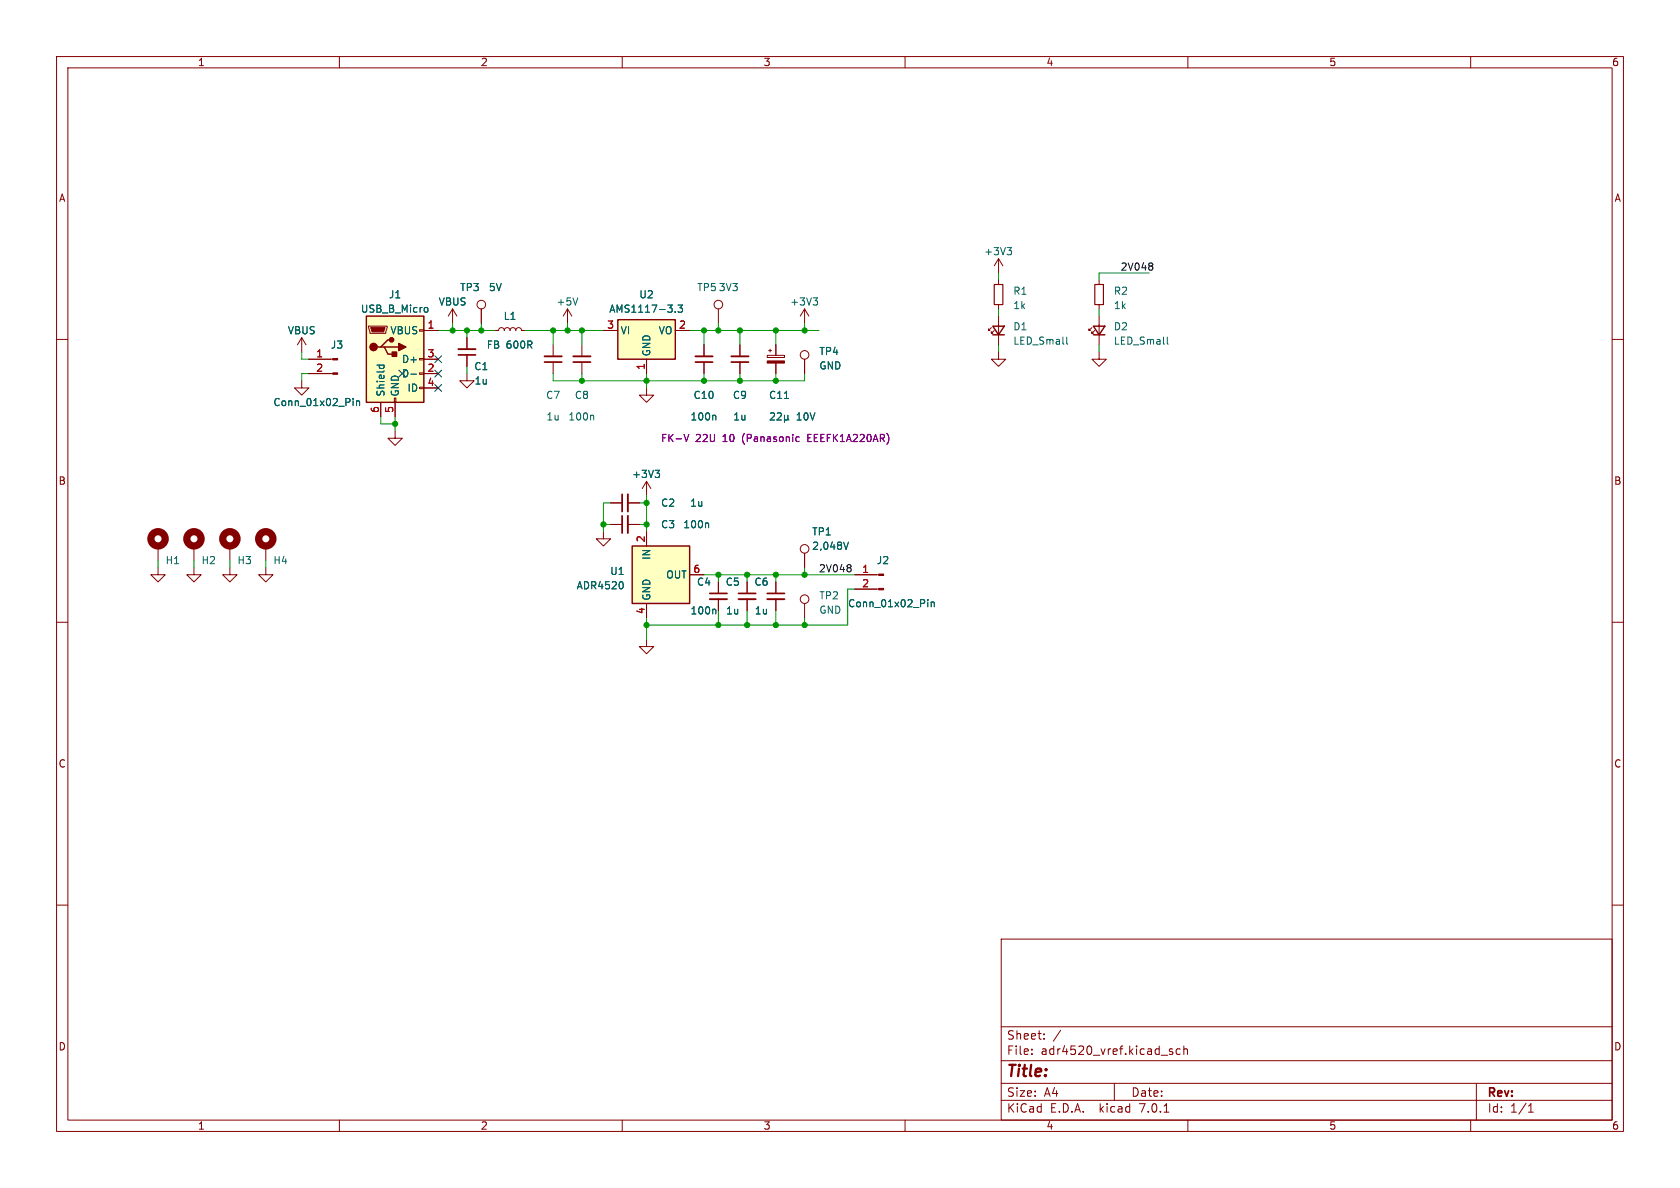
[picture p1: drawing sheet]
<svg xmlns="http://www.w3.org/2000/svg" width="297mm" height="210mm" viewBox="0 0 297 210" stroke-linecap="round" stroke-linejoin="round" font-family="sans-serif">
<g fill="none" stroke="#840000" stroke-width=".18">
<path d="M10 10h277v190h-277zM12 12h273v186h-273zM60 10v2M110 10v2M160 10v2M210 10v2M260 10v2M10 60h2M53.3 59.7l-.7 1.3M53.3 59.7v2.5M53.3 59.7l.8 1.3M65.2 57.7h3.3v.2l-.3 1h-2.8z"/>
<path d="M74.2 58.3h.7v.2h-.7zM74.9 58.4h2.6M80 54.6l-.8 1.3M80 54.6v2.6M80 54.6l.8 1.3M82.5 59.7v2M85.1 54.6v2.6M87.6 58.4h.5l.2-.3 .4-.2 .3 .2 .2 .3 .1-.3 .4-.2 .3 .2 .2 .3 .1-.3 .4-.2 .4 .2 .1 .3 .1-.3 .4-.2 .4 .2 .1 .3h.5M100.3 54.6l-.7 1.3M100.3 54.6v2.6M100.3 54.6l.8 1.3M106.7 58.4h2.5"/>
<path d="M119.4 58.4h2.5M127 54.6v2.6M142.2 54.6v2.6M142.2 54.6l-.7 1.3M142.2 54.6l.8 1.3M175.3 57.9l-.5 .5v-.2v.2h.2M175.8 58.4l-.5 .5v-.2v.2h.2M176.5 45.7v2.6M176.5 49.5v.8M176.5 53.8v.8M176.5 55.9v5.1M176.5 45.7l-.7 1.3"/>
<path d="M176.5 45.7l.8 1.3M193 57.9l-.5 .5v-.2v.2h.3M193.5 58.4l-.5 .5v-.2v.2h.3M194.3 49.5v.8M194.3 53.8v.8M194.3 55.9v5.1M285 60h2M53.3 67.3v1.3h1.3l-1.3 1.3-1.2-1.3h1.2M54.6 66h4.2M54.6 63.5h4.2M67.3 71.1v2.6M69.7 70.4h.3v.7h-.3z"/>
<path d="M69.8 76.2v1.3h1.3l-1.3 1.2-1.2-1.2h1.2M69.8 71.1v2.6M74.2 68.5h.7v.2h-.7zM74.2 65.9h.7v.3h-.7zM74.2 63.4h.7v.2h-.7zM74.9 66h2.6M74.9 63.5h2.6M74.9 68.6h2.6M82.5 66v1.3h1.3l-1.3 1.3-1.2-1.3h1.2M82.5 62.7v2.1M97.8 61v2M97.8 64v2"/>
<path d="M102.9 61v2M102.9 64v2M114.3 68.6v1.3h1.3l-1.3 1.2-1.3-1.2h1.3M114.3 63.5v2.5M124.5 61v2M124.5 64v2M130.8 61v2M130.8 64v2M135.6 62.8h3.1v.4h-3.1zM135.9 62h.5M136.1 61.7v.5M137.2 61v1.8"/>
<path d="M137.2 64.2v1.8M142.2 63.5v2.5M176.5 62.2v1.3h1.3l-1.3 1.3-1.2-1.3h1.2M194.3 62.2v1.3h1.3l-1.3 1.3-1.3-1.3h1.3M27.9 96.5v2.6M34.3 96.5v2.6M40.6 96.5v2.6M47 96.5v2.6M106.7 94v1.3h1.2l-1.2 1.2-1.3-1.2h1.3M107.9 92.7h2.1M107.9 88.9h2.1M111 92.7h2"/>
<path d="M111 88.9h2M114.3 85.1l-.8 1.3M114.3 85.1v2.5M114.3 94v2.5M114.3 85.1l.8 1.3M142.2 97.8v2.5M10 110h2M27.9 100.3v1.3h1.3l-1.3 1.3-1.2-1.3h1.2M34.3 100.3v1.3h1.3l-1.3 1.3-1.3-1.3h1.3M40.6 100.3v1.3h1.3l-1.3 1.3-1.2-1.3h1.2M47 100.3v1.3h1.3l-1.3 1.3-1.3-1.3h1.3M114.3 113v1.3h1.3l-1.3 1.3-1.3-1.3h1.3"/>
<path d="M114.3 106.7v2.5M121.9 101.6h2.6M127 102.9v2M127 105.9v2.1M132.1 102.9v2M132.1 105.9v2.1M137.2 102.9v2M137.2 105.9v2.1M142.2 106.7v2.5M151.1 101.6h4.2M151.1 104.1h4.2M285 110h2"/>
<path d="M10 160h2M285 160h2M177 166h108v32h-108zM60 198v2M110 198v2M160 198v2M177 194.5h108M177 191.5h108M177 187.5h108M177 181.5h108M182.4 186.3v.1M182.4 185.5v.1"/>
<path d="M184.6 183.6v.1M184.6 182.8v.1M197 191.5v3M205.8 196.6h.8M206.7 185.7l.7 .4-.3 .3-.4-.1M207.3 185.5l-.4-.1-.2 .2M208.6 185.5l-.4-.1-.3 .3v.4l.2 .2h.5M209.3 185.5l.2-.1 .4 .1v.9M209.3 184.9v1.5M210 198v2M260 198v2M261 191.5v6.5"/>
<path d="M270.2 196.6h.9M270.2 195.5l.4-.4v1.5"/>
<circle cx="85.1" cy="53.8" r=".76"/>
<circle cx="127" cy="53.8" r=".76"/>
<circle cx="142.2" cy="62.7" r=".76"/>
<circle cx="142.2" cy="97" r=".76"/>
<circle cx="142.2" cy="105.9" r=".76"/>
</g>
<g fill="#840000" stroke="#840000" stroke-width=".18">
<path d="M58.8 65.9h.9v.3h-.9z"/>
<path d="M58.8 63.4h.9v.2h-.9z"/>
<path d="M135.6 63.8h3.1v.4h-3.1z"/>
<path d="M65.5 57.9h2.6l-.3 .8h-2z"/>
<path d="M155.3 104h.9v.3h-.9z"/>
<path d="M155.3 101.5h.9v.2h-.9z"/>
</g>
<g fill="none" stroke="#006464" stroke-width=".18">
<path d="M75.2 54.4h.3l.2 .2-.1 .5-.4 .1M102.1 52.7l-.4 1.2M119.4 55.1v.1M119.9 53.9h.7l-.4 .5 .4 .1v.6l-.2 .1-.5-.1M143.8 52.7h.7l-.4 .4M144.3 53.1l.2 .3v.3l-.2 .2M178 43.8h.8l-.4 .5M178.6 44.3l.2 .2v.3l-.2 .2M188.6 59.6v1.1l.2 .1M206.4 59.6v1.1l.1 .1M62.4 70.4v.2M62.4 70.9v.8"/>
<path d="M63 70.9v.8M63 71l.2-.1h.3l.1 .8M66.6 64.5h1.3M67.1 64.5v.4M67.8 64.5l.1 .4M72.6 66.1h1M104.8 73.4l.2 .2v.6M126.4 73.4l.1 .2v.6M136.2 73.1l.5-.1 .2 .3-.8 .9h.8M137.4 73.1l.5-.1 .2 .3-.7 .9h.7M138.7 74.1l.2 .1h.2l.2-.1M138.7 73.4v1.3"/>
<path d="M139.3 74.1l.2 .1M139.3 73.4v.7M115.8 83.1h.8l-.4 .5M116.4 83.6l.2 .3v.3l-.2 .2M125.1 92.5l.2 .1v.7M150 95.8l-.4 1.3M110.1 102.9l.1 .4-.1 .7M126.4 107.7l.1 .2v.6M164 106v.1M164 106.4v.9M164.6 106.4v.9M164.6 106.5l.2-.1 .3 .1 .1 .8"/>
</g>
<path d="M81 61.7h3.1M96.3 63h3M101.3 63h3.1M122.9 63h3.1M129.3 63h3M111 87.4v3M111 91.2v3M125.5 105.9h3M130.6 105.9h3M135.6 105.9h3.1" fill="none" stroke="#840000" stroke-width=".33"/>
<path d="M81 62.7h3.1M96.3 64h3M101.3 64h3.1M122.9 64h3.1M129.3 64h3M110 87.4v3M110 91.2v3M125.5 104.9h3M130.6 104.9h3M135.6 104.9h3.1" fill="none" stroke="#840000" stroke-width=".3"/>
<path d="M121.8 76.8l-.5 1.3M140.7 77.8l.2 .3 .4-.1M141.3 77.3l-.4-.1-.2 .3" fill="none" stroke="#840084" stroke-width=".18"/>
<g fill="none" stroke="#840000" stroke-width="1.3">
<circle cx="27.9" cy="95.2" r="1.27"/>
<circle cx="34.3" cy="95.2" r="1.27"/>
<circle cx="40.6" cy="95.2" r="1.27"/>
<circle cx="47" cy="95.2" r="1.27"/>
</g>
<g fill="#ffffc2" stroke="#ffffc2" stroke-width=".18">
<path d="M64.8 55.9h10.1v15.2h-10.1z"/>
<path d="M111.8 96.5h10.1v10.2h-10.1z"/>
<path d="M109.2 56.5h10.2v7h-10.2z"/>
</g>
<path d="M64.8 55.9h10.1v15.2h-10.1zM109.2 56.5h10.2v7h-10.2zM175.5 57.7h2l-1 1.5zM175.5 59.2h2M193.3 57.7h2l-1 1.5zM193.3 59.2h2M67.3 61.3h.6l.7 1.3h1.2M67.9 61.3h2.6M69.2 60.1h-.6l-1.3 1.2h-.6M111.8 96.5h10.1v10.2h-10.1z" fill="none" stroke="#840000" stroke-width=".25"/>
<g fill="#840000" stroke="#840000" stroke-width=".25">
<path d="M70.5 60.7l1.3 .6-1.3 .7z"/>
<path d="M69.3 62.2h.8v.8h-.8z"/>
<circle cx="66" cy="61.3" r=".63"/>
<circle cx="69.2" cy="60.1" r=".38"/>
</g>
<path d="M175.8 50.3h1.5v3.5h-1.5zM193.5 50.3h1.6v3.5h-1.6z" fill="none" stroke="#840000" stroke-width=".2"/>
<path d="M203.7 46.6v.3M203.7 47.2v.4M150.4 99.9v.3M150.4 100.5v.5" fill="none" stroke="#0f0f0f" stroke-width=".18"/>
<g fill="none" stroke="#009600" stroke-width=".18">
<path d="M77.5 58.4h10.1M80 57.2v1.2M82.5 58.4v1.3M85.1 57.2v1.2M92.7 58.4h14M97.8 58.4v2.6M100.3 57.2v1.2M102.9 58.4v2.6M121.9 58.4h22.9M124.5 58.4v2.6M127 57.2v1.2M130.8 58.4v2.6"/>
<path d="M137.2 58.4v2.6M142.2 57.2v1.2M176.5 48.3v1.2M176.5 54.6v1.3M194.3 54.6v1.3M203.2 48.3h-8.9v1.2M53.3 62.2v1.3h1.3M54.6 66h-1.3v1.3M67.3 73.7v1.2h2.5M69.8 73.7v2.5M82.5 64.8v1.2M97.8 66v1.3h44.4v-1.3"/>
<path d="M102.9 66v1.3M114.3 66v2.6M124.5 66v1.3M130.8 66v1.3M137.2 66v1.3M176.5 61v1.2M194.3 61v1.2M27.9 99.1v1.2M34.3 99.1v1.2M40.6 99.1v1.2M47 99.1v1.2M106.7 92.7h1.2"/>
<path d="M107.9 88.9h-1.2v5.1M113 92.7h1.3M113 88.9h1.3M114.3 87.6v6.4M114.3 109.2v3.8M124.5 101.6h26.6M127 101.6v1.3M127 108v2.5M132.1 101.6v1.3M132.1 108v2.5M137.2 101.6v1.3M137.2 108v2.5"/>
<path d="M142.2 100.3v1.3M142.2 109.2v1.3M151.1 104.1h-1.2v6.4h-35.6"/>
</g>
<path d="M76.9 62.9l1.2 1.2M76.9 65.4l1.2 1.2M76.9 68l1.2 1.2M78.1 62.9l-1.2 1.2M78.1 65.4l-1.2 1.2M78.1 68l-1.2 1.2" fill="none" stroke="#000084" stroke-width=".18"/>
<g fill="#009600" stroke="#009600" stroke-width=".18">
<circle cx="97.8" cy="58.4" r=".46"/>
<circle cx="102.9" cy="58.4" r=".46"/>
<circle cx="100.3" cy="58.4" r=".46"/>
<circle cx="114.3" cy="67.3" r=".46"/>
<circle cx="85.1" cy="58.4" r=".46"/>
<circle cx="102.9" cy="67.3" r=".46"/>
<circle cx="69.8" cy="74.9" r=".46"/>
<circle cx="80" cy="58.4" r=".46"/>
<circle cx="82.5" cy="58.4" r=".46"/>
<circle cx="132.1" cy="110.5" r=".46"/>
<circle cx="137.2" cy="110.5" r=".46"/>
<circle cx="137.2" cy="101.6" r=".46"/>
<circle cx="142.2" cy="110.5" r=".46"/>
<circle cx="142.2" cy="101.6" r=".46"/>
<circle cx="127" cy="110.5" r=".46"/>
<circle cx="127" cy="101.6" r=".46"/>
<circle cx="132.1" cy="101.6" r=".46"/>
<circle cx="114.3" cy="110.5" r=".46"/>
<circle cx="114.3" cy="92.7" r=".46"/>
<circle cx="106.7" cy="92.7" r=".46"/>
<circle cx="114.3" cy="88.9" r=".46"/>
<circle cx="124.5" cy="67.3" r=".46"/>
<circle cx="124.5" cy="58.4" r=".46"/>
<circle cx="130.8" cy="67.3" r=".46"/>
<circle cx="130.8" cy="58.4" r=".46"/>
<circle cx="127" cy="58.4" r=".46"/>
<circle cx="137.2" cy="58.4" r=".46"/>
<circle cx="137.2" cy="67.3" r=".46"/>
<circle cx="142.2" cy="58.4" r=".46"/>
</g>
<text font-size="2.8" fill="#840000" x="178" y="190.8">Title:</text>
<g font-size="2.1" fill="#840000">
<text x="178" y="183.9">Sheet:</text>
<text x="186.2" y="183.9">/</text>
<text x="178" y="186.6">File:</text>
<text x="184" y="186.6">adr4520_vref.kicad_sch</text>
<text x="178" y="196.8">KiCad</text>
<text x="178" y="194">Size:</text>
<text x="184.6" y="194">A4</text>
<text x="185.7" y="196.8">E.D.A.</text>
<text x="194.4" y="196.8">kicad</text>
<text x="200" y="194">Date:</text>
<text x="201.5" y="196.8">7.0.1</text>
<text x="263" y="194.2">Rev:</text>
<text x="263" y="196.8">Id:</text>
<text x="267" y="196.8">1/1</text>
</g>
<g font-size="1.8" fill="#840000">
<text x="35" y="11.8">1</text>
<text x="85" y="11.8">2</text>
<text x="135" y="11.8">3</text>
<text x="185" y="11.8">4</text>
<text x="235" y="11.8">5</text>
<text x="285" y="11.8">6</text>
<text x="10.4" y="35.8">A</text>
<text x="285.4" y="35.8">A</text>
<text x="10.3" y="85.8">B</text>
<text x="285.3" y="85.8">B</text>
<text x="10.3" y="135.8">C</text>
<text x="285.3" y="135.8">C</text>
<text x="10.3" y="185.8">D</text>
<text x="285.3" y="185.8">D</text>
<text x="35" y="199.8">1</text>
<text x="85" y="199.8">2</text>
<text x="135" y="199.8">3</text>
<text x="185" y="199.8">4</text>
<text x="235" y="199.8">5</text>
<text x="285" y="199.8">6</text>
</g>
<g font-size="1.8" fill="#006464">
<text x="173.9" y="45.3">+3V3</text>
<text x="68.7" y="52.9">J1</text>
<text x="81.3" y="51.6">TP3</text>
<text x="86.4" y="51.6">5V</text>
<text x="113" y="52.9">U2</text>
<text x="123.2" y="51.6">TP5</text>
<text x="127" y="51.6">3V3</text>
<text x="179.1" y="52.3">R1</text>
<text x="196.9" y="52.3">R2</text>
<text x="50.8" y="59.2">VBUS</text>
<text x="63.7" y="55.4">USB_B_Micro</text>
<text x="68.9" y="59.2">VBUS</text>
<text x="77.5" y="54.2">VBUS</text>
<text x="89" y="56.7">L1</text>
<text x="98.3" y="54.2">+5V</text>
<text x="107.6" y="55.4">AMS1117-3.3</text>
<text x="109.7" y="59.2">VI</text>
<text x="116.3" y="59.2">VO</text>
<text x="139.6" y="54.2">+3V3</text>
<text x="179.1" y="58.5">D1</text>
<text x="179.1" y="54.8">1k</text>
<text x="196.9" y="58.5">D2</text>
<text x="196.9" y="54.8">1k</text>
<text x="58.4" y="61.8">J3</text>
<text x="70.9" y="64.3">D+</text>
<text x="83.8" y="65.6">C1</text>
<text x="86" y="61.8">FB 600R</text>
<text x="115.1" y="63" transform="rotate(-90 115.1 63)">GND</text>
<text x="144.8" y="62.9">TP4</text>
<text x="144.8" y="65.5">GND</text>
<text x="179.1" y="61.1">LED_Small</text>
<text x="196.9" y="61.1">LED_Small</text>
<text x="48.3" y="71.9">Conn_01x02_Pin</text>
<text x="68.1" y="70.1" transform="rotate(-90 68.1 70.1)">Shield</text>
<text x="70.7" y="70.1" transform="rotate(-90 70.7 70.1)">GND</text>
<text x="70.9" y="66.9">D-</text>
<text x="71.9" y="69.4">ID</text>
<text x="83.8" y="68.1">1u</text>
<text x="96.5" y="70.7">C7</text>
<text x="101.6" y="70.7">C8</text>
<text x="122.6" y="70.7">C10</text>
<text x="129.5" y="70.7">C9</text>
<text x="135.9" y="70.7">C11</text>
<text x="96.5" y="74.5">1u</text>
<text x="100.4" y="74.5">100n</text>
<text x="122" y="74.5">100n</text>
<text x="129.6" y="74.5">1u</text>
<text x="140.7" y="74.5">10V</text>
<text x="111.7" y="84.6">+3V3</text>
<text x="116.8" y="89.7">C2</text>
<text x="121.9" y="89.7">1u</text>
<text x="116.8" y="93.5">C3</text>
<text x="120.7" y="93.5">100n</text>
<text x="143.5" y="94.8">TP1</text>
<text x="29.2" y="99.9">H1</text>
<text x="35.6" y="99.9">H2</text>
<text x="41.9" y="99.9">H3</text>
<text x="48.3" y="99.9">H4</text>
<text x="107.8" y="101.8">U1</text>
<text x="115.1" y="99.1" transform="rotate(-90 115.1 99.1)">IN</text>
<text x="143.5" y="97.3">2,048V</text>
<text x="154.9" y="99.9">J2</text>
<text x="101.9" y="104.3">ADR4520</text>
<text x="115.1" y="106.2" transform="rotate(-90 115.1 106.2)">GND</text>
<text x="117.7" y="102.4">OUT</text>
<text x="123.2" y="103.7">C4</text>
<text x="128.2" y="103.7">C5</text>
<text x="133.3" y="103.7">C6</text>
<text x="144.8" y="106.1">TP2</text>
<text x="149.9" y="107.5">Conn_01x02_Pin</text>
<text x="122" y="108.8">100n</text>
<text x="128.3" y="108.8">1u</text>
<text x="133.4" y="108.8">1u</text>
<text x="144.8" y="108.6">GND</text>
</g>
<g font-size="1.8" fill="#0f0f0f">
<text x="198.1" y="47.9">2V048</text>
<text x="144.8" y="101.3">2V048</text>
</g>
<g font-size="1.8" fill="#a90000">
<text x="75.5" y="58.2">1</text>
<text x="107.3" y="58.2">3</text>
<text x="120" y="58.2">2</text>
<text x="55.8" y="63.2">1</text>
<text x="55.8" y="65.8">2</text>
<text x="75.5" y="65.8">2</text>
<text x="75.5" y="63.2">3</text>
<text x="114" y="65.4" transform="rotate(-90 114 65.4)">1</text>
<text x="75.5" y="68.3">4</text>
<text x="67.1" y="73.1" transform="rotate(-90 67.1 73.1)">6</text>
<text x="69.6" y="73.1" transform="rotate(-90 69.6 73.1)">5</text>
<text x="114" y="95.9" transform="rotate(-90 114 95.9)">2</text>
<text x="122.5" y="101.3">6</text>
<text x="152.4" y="101.3">1</text>
<text x="152.4" y="103.9">2</text>
<text x="114" y="108.6" transform="rotate(-90 114 108.6)">4</text>
</g>
<g font-size="1.8" fill="#840084">
<text x="116.8" y="78.3">FK-V</text>
<text x="122.9" y="78.3">22U</text>
<text x="127.8" y="78.3">10</text>
<text x="131.3" y="78.3">(Panasonic</text>
<text x="143" y="78.3">EEEFK1A220AR)</text>
</g>
</svg>
